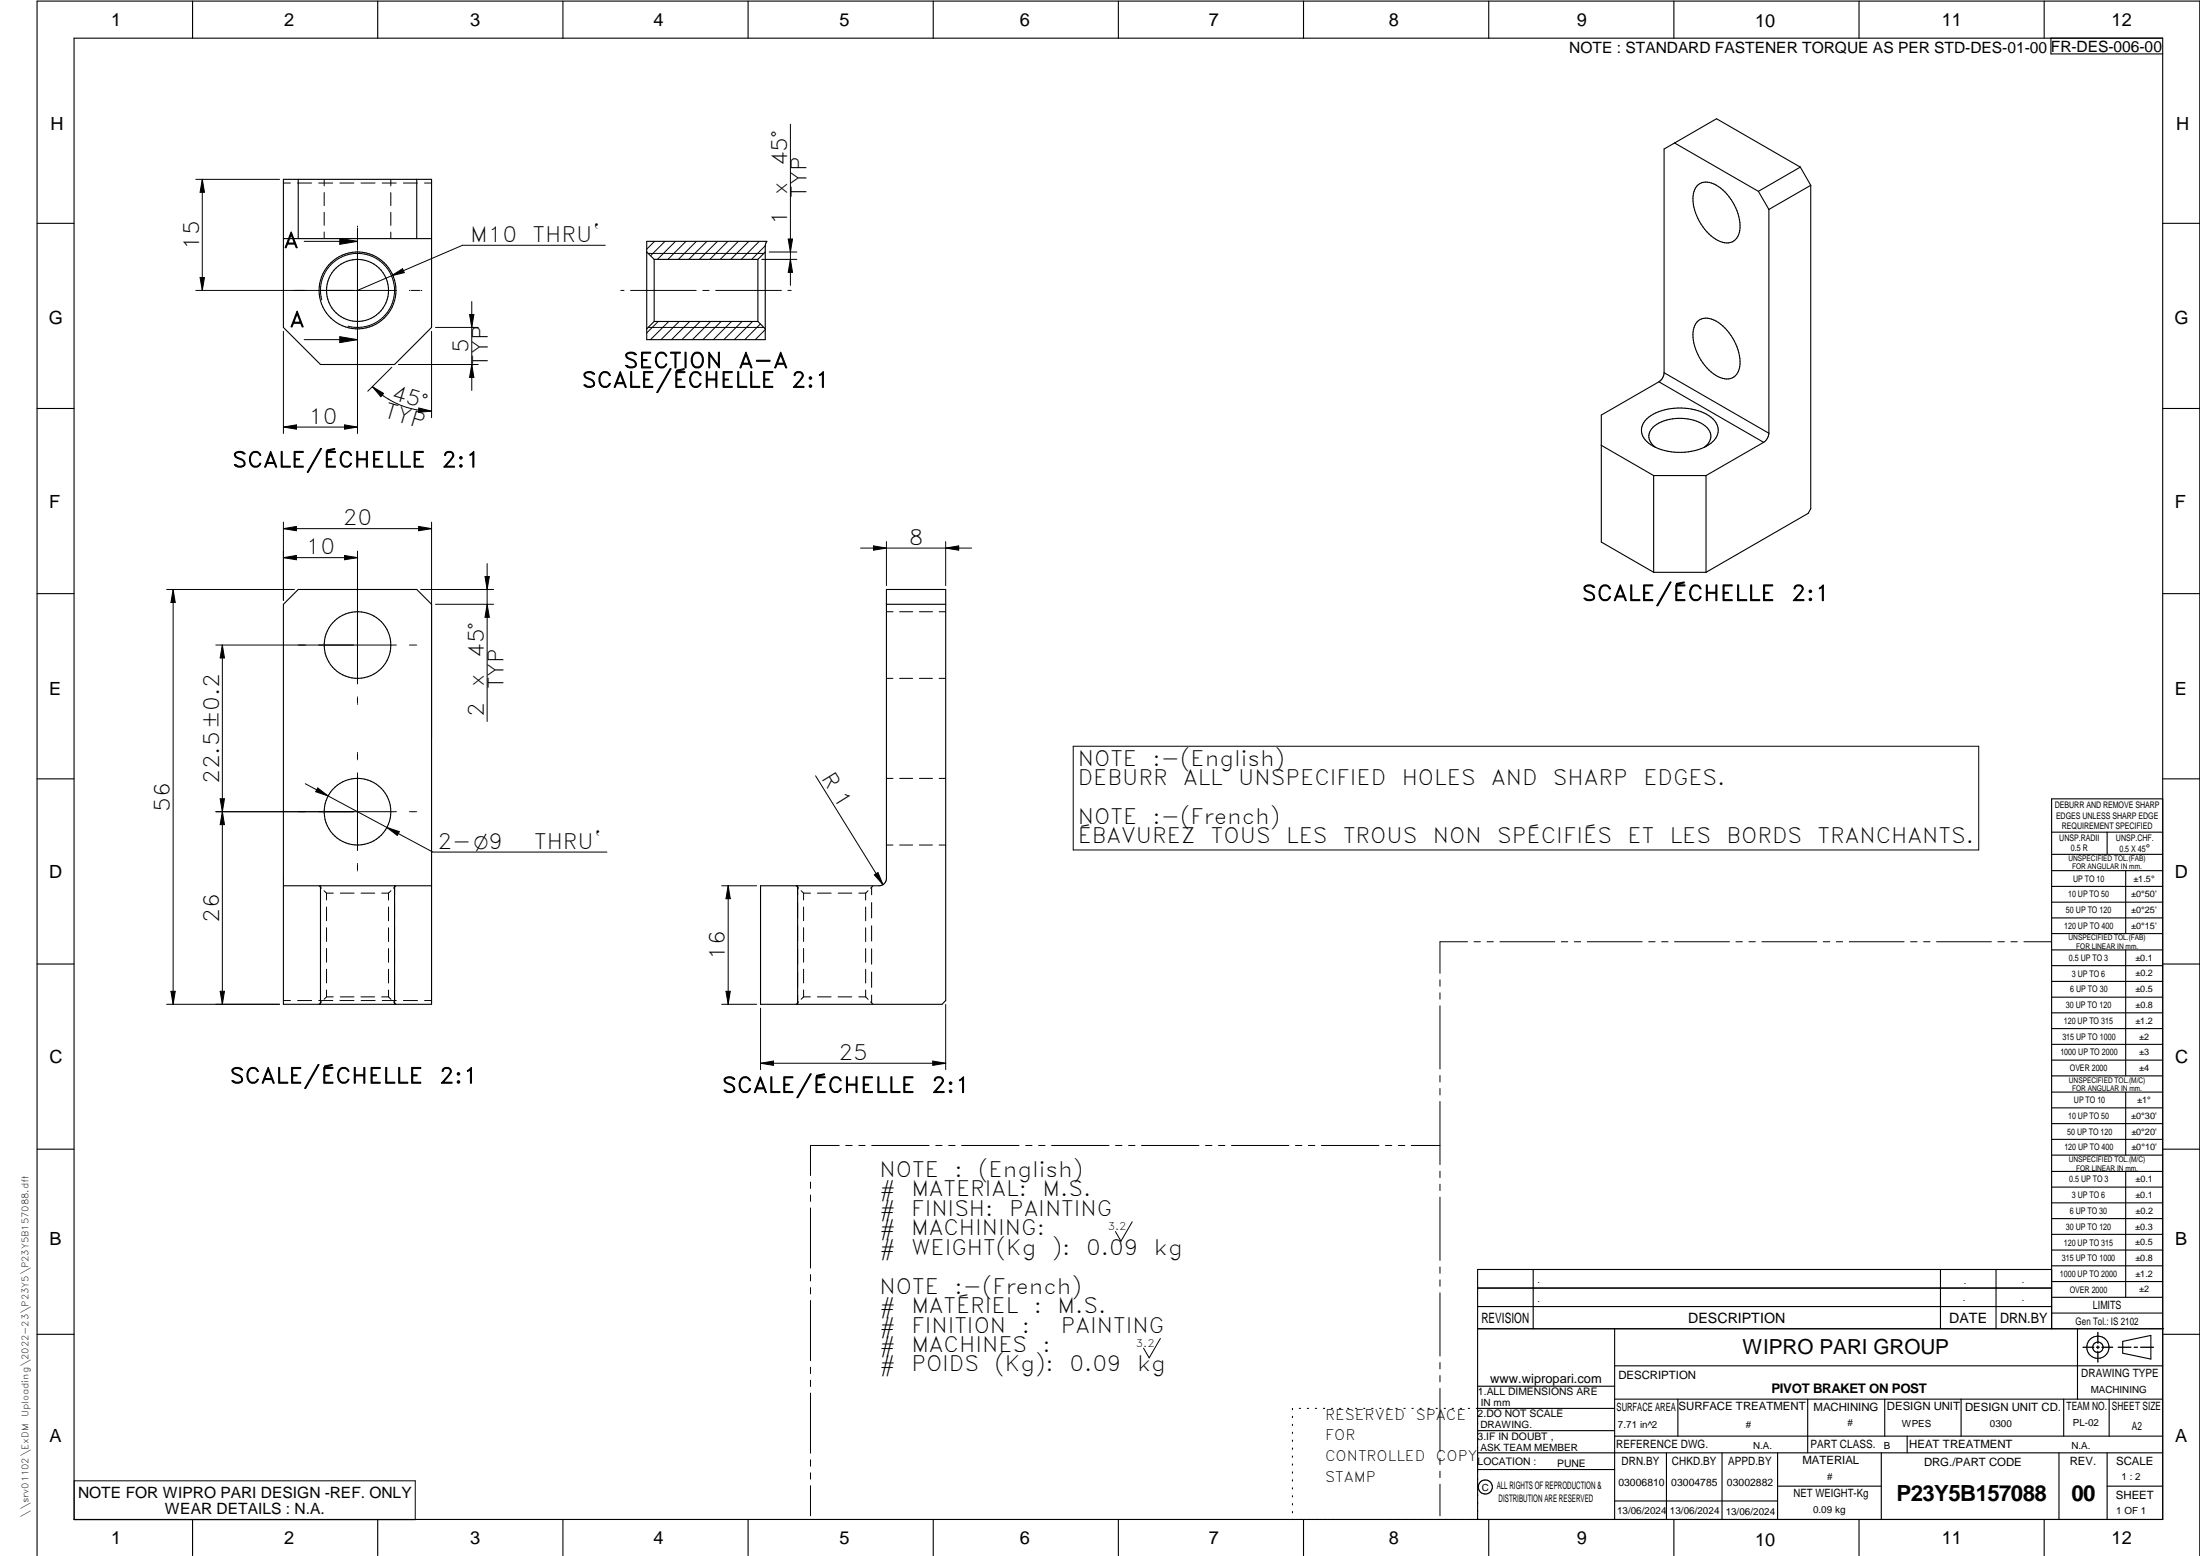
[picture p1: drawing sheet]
<svg xmlns="http://www.w3.org/2000/svg" width="594mm" height="420mm" viewBox="0 0 594 420" stroke-linecap="round" stroke-linejoin="round" font-family="sans-serif">
<g fill="none" stroke="#000" stroke-width=".3">
<path d="M20 10.3h564v400h-564zM52 .3v10M102 .3v10M152 .3v10M202 .3v10M252 .3v10M302 .3v10M352 .3v10M402 .3v10M452 .3v10M502 .3v10M552 .3v10"/>
<path d="M553.8 10.3v4.3h30.2M452.2 38.6l-2.8 1.6v60.4M452.2 38.6l11.3-6.5 22.6 13M452.2 38.6l22.6 13.1M76.5 48.4h40v40l-10 10h-20l-10-10zM80.5 48.4v16M112.5 48.4v16M458.2 50.2a4 4 0 0 1 5.2-.2 13.7 13.7 0 0 1 6.4 12.2 3.6 3.6 0 0 1-5.3 3 13.3 13.3 0 0 1-7.2-12.9l.4-1.2zM474.8 51.7l2.9 4.9M477.7 56.6v60.4M486.1 45.1l2.9 4.9M486.1 45.1l-11.3 6.6"/>
<path d="M489 50l-11.3 6.6M489 50v87.4l-.7 1.2-27.6 15.9M10 60.3h10M76.5 64.4h40M174.6 65.2h32.5l-.5 1.2v25.3h-32zM174.6 68.1l2.1 1.9M176.7 70h28M176.7 70v16.8M204.7 70v16.8M206.6 68.1l-1.9 1.9M584 60.3h10M176.7 86.8l-2.1 2"/>
<path d="M176.7 86.8h28M204.7 86.8l1.9 2M458.2 87a4 4 0 0 1 5.2-.3 13.7 13.7 0 0 1 6.4 12.2 3.7 3.7 0 0 1-5.9 2.8 13.5 13.5 0 0 1-6.6-12.7l.4-1.1zM10 110.3h10M444.7 113.1a15.3 15.3 0 0 1 15.4-1.6 5.4 5.4 0 0 1 3.8 5.2 6.8 6.8 0 0 1-5.4 4.7 15.7 15.7 0 0 1-13.3-1.7 4.1 4.1 0 0 1-.5-6.6zM448 103.1l-15.6 9v34.3l14.1 8.1M448 103.1l28.2 16.3M449.4 100.6a3.1 3.1 0 0 1-1.4 2.5M449.4 100.6l28.3 16.4M476.2 119.4l-15.5 9M477.7 117a3.2 3.2 0 0 1-1.5 2.4M584 110.3h10"/>
<path d="M432.4 120.2l14.1 8.2M446.5 128.4v26.1M446.5 128.4h14.2M447.1 120.8a3.5 3.5 0 0 1-1.9-3.2 3.5 3.5 0 0 1 2.2-3 12.3 12.3 0 0 1 13.6 .9 3.3 3.3 0 0 1-.8 5.3M460.7 128.4v26.1M239.4 159.2h16v111l-1 1h-49v-32h32a1.99 1.99 0 0 0 2-2zM446.5 154.5h14.2M10 160.3h10M76.5 163.2l4-4h32l4 4v108h-40zM239.4 163.2h16M584 160.3h10M10 210.3h10"/>
<path d="M584 215.7h-30v143.1M584 210.3h10M76.5 239.2h40M86.5 239.2v32M106.5 239.2v32M215.4 239.2v32M554 230.7h30M554 224.7h30M554 235.1h30M554 239.4h30M569 224.7v6M574 235.1v17"/>
<path d="M554 243.6h30M554 247.9h30M554 252.1h30M554 256.5h30M574 256.5v34M10 260.3h10M554 260.8h30M554 265h30M554 269.3h30M554 273.5h30M554 277.7h30M584 260.3h10"/>
<path d="M554 282h30M554 286.3h30M554 290.5h30M554 294.9h30M554 299.1h30M574 294.9v17M10 310.3h10M554 303.4h30M554 307.7h30M554 311.9h30M554 316.3h30M574 316.3v34"/>
<path d="M584 310.3h10M554 320.5h30M554 324.8h30M554 329.1h30M554 333.3h30M554 337.5h30M399 358.8h185.3M399 352.8h155M399 347.8h155M414 342.8v16M436 358.8v51.5M524 342.8v16"/>
<path d="M539 342.8v16M554 342.8h-155v67.5M554 341.8h30M554 346.1h30M554 350.3h30M554 354.6h30M561 358.8v19M10 360.3h10M399 374.3h37M436 368.8h148M436 377.8h148M453.1 377.8v10"/>
<path d="M488.1 377.8v14.5M508.9 377.8v10M529.6 377.8v10M557.3 377.8v10M569.5 377.8v10M573.2 362.2l7.6-1.6v6.4l-7.6-1.6zM584 360.3h10M349 380.3v.3M349 382.4v.4M349 384.6v.3M349 386.7v.4M349 388.9v.3"/>
<path d="M349 391v.4M349 393.2v.3M349 395.3v.3M349 397.4v.4M349 399.6v.3M350.9 380.3h.3M353 380.3h.3M355.2 380.3h.3M357.4 380.3h.3M359.6 380.3h.3M361.7 380.3h.3M363.9 380.3h.3"/>
<path d="M366.1 380.3h.3M368.3 380.3h.3M370.4 380.3h.3M372.6 380.3h.3M374.8 380.3h.3M376.9 380.3h.4M379.1 380.3h.3M381.3 380.3h.3M383.4 380.3h.4M385.6 380.3h.4M387.8 380.3h.3M390 380.3h.3"/>
<path d="M392.1 380.3h.4M394.3 380.3h.4M396.5 380.3h.3M399 396.8h37M399 392.3h185M399 386.3h37M436 387.8h148M436 380.3h-37.3M450 392.3v18M465 392.3v18M480 392.3v18M508 392.3v18"/>
<path d="M515 387.8v4.5M556 392.3v18M569 392.3v18M52 410.3v9.8M102 410.3v9.8M152 410.3v9.8M202 410.3v9.8M252 410.3v9.8M302 410.3v9.8M349 401.7v.4M349 403.9v.3M349 406v.4"/>
<path d="M349 408.2v.3M352 410.3v9.8M402 410.3v9.8M436 405.3h44M452 410.3v9.8M480 401.3h28M502 410.3v9.8M552 410.3v9.8M569 401.3h15M10 420.1v-419.8h584v419.8"/>
<circle cx="96.5" cy="78.4" r="10.4"/>
<circle cx="96.5" cy="78.4" r="8.4"/>
<circle cx="96.5" cy="174.2" r="9"/>
<circle cx="96.5" cy="219.2" r="9"/>
<circle cx="566.5" cy="363.8" r="1.4"/>
<circle cx="566.5" cy="363.8" r="3"/>
<circle cx="401.1" cy="401.5" r="1.91"/>
</g>
<g fill="none" stroke="#000" stroke-width=".27">
<path d="M213.4 33.5v43.5M52.9 48.4h22.6M54.6 48.4l.6 3.5h-1.2zM54.6 48.4v30M76.5 49.4h1.9M80.3 49.4h3.8M86.1 49.4h3.7M87.5 48.4v1.8M87.5 52v3.5M87.5 57.3v3.6M91.8 49.4h3.8M97.5 49.4h3.8"/>
<path d="M103.2 49.4h3.8M105.5 48.4v1.8M105.5 52v3.5M105.5 57.3v3.6M108.9 49.4h3.8M114.6 49.4h1.9M54 74.9h1.2l-.6 3.5zM82.1 65.2h14.4M87.5 62.7v1.7M91.8 64.4l4.7 .8-4.7 .8zM96.5 61v.2M96.5 61.5v6.1"/>
<path d="M96.5 67.8v49.3M105.5 62.7v1.7M105.7 74.5l3-1.9 .5 1zM107 78.4h-54.1M110.5 78.4h.2M111 78.4h2.4M113.8 78.4h.1M163.4 66.2h-38.5l-28.4 12.2M167.6 78.4h.9M170.3 78.4h17.7M175 68.4h31.3M176.8 65.2l-2.2 2.1"/>
<path d="M179.6 65.2l-3.9 3.9M182.4 65.2l-4.9 4.8M185.2 65.2l-4.8 4.8M188.1 65.2l-4.9 4.8M189.8 78.4h1.7M190.9 65.2l-4.9 4.8M193.3 78.4h17.7M193.7 65.2l-4.9 4.8M196.5 65.2l-4.8 4.8M199.4 65.2l-4.9 4.8M202.2 65.2l-4.9 4.8M205 65.2l-4.8 4.8"/>
<path d="M205.7 70h9.5M206.6 66.4l-3.6 3.6M207.7 68.1h7.5M212.8 78.4h.8M212.8 64.5h1.2l-.6 3.6zM213.4 70l.6 3.6h-1.2zM76.5 89.5v27.6M82.1 91.7h14.4M86.9 81a10 10 0 0 1 8.8-12.5 10 10 0 0 1 10.8 10.8 10 10 0 0 1-12.5 8.8M91.8 90.9l4.7 .8-4.7 .8zM105.8 99.2l-6.5 6.4M107.6 98.4h21.5"/>
<path d="M116.5 89.5v23.3M117.6 88.4h11.5M126.8 84.9h1.2l-.6 3.5zM127.4 98.4l.6 3.5h-1.2zM127.4 81.4v24M175 88.4h31.3M177.8 86.8l-3.2 3.1M180.6 86.8l-4.9 4.9M183.4 86.8l-4.9 4.9M186.2 86.8l-4.9 4.9M189.1 86.8l-5 4.9M191.9 86.8l-4.9 4.9"/>
<path d="M194.7 86.8l-4.9 4.9M197.5 86.8l-4.9 4.9M200.4 86.8l-4.9 4.9M203.2 86.8l-4.9 4.9M205.3 87.5l-4.2 4.2M206.6 89l-2.6 2.7M76.5 115.3l3.5-.6v1.2zM76.5 115.3h20M93 114.7l3.5 .6-3.5 .6zM100.6 104.4a22.7 22.7 0 0 0 15.9 6.6M100.6 104.4l3 1.8-.8 .9zM113.1 110.2l3.4 .8-3.5 .3z"/>
<path d="M45 159.2h34.5M46.8 159.2v112M46.8 159.2l.5 3.5h-1.1zM76.5 141v21.1M76.5 142.7l3.5-.5v1.1zM76.5 142.7h40M76.5 150.6h20M76.5 150.6l3.5-.6v1.2zM93 150l3.5 .6-3.5 .6zM96.5 148.8v35.9M113 142.2l3.5 .5-3.5 .6zM113.6 159.2h19.7"/>
<path d="M116.5 141v58.1M131 155.7h1.1l-.6 3.5zM131.5 152.2v42.6M232.4 148h30M235.9 147.4l3.5 .6-3.5 .6zM239.4 146.2v11.9M255.4 146.2v11.9M255.4 148l3.5-.6v1.2zM58.3 174.2h48.7M60 174.2v97M60 174.2l.6 3.5h-1.1zM110.5 174.2h.1"/>
<path d="M110.8 174.2h1.4M112.5 174.2h.1M117.6 163.2h15.7M131.5 163.2l.6 3.5h-1.1zM239.4 165.2h1.7M242.9 165.2h3.6M248.3 165.2h3.5M253.6 165.2h1.8M96.5 188.2v.1M96.5 188.4v1.5M96.5 190.1v.1M239.4 183.2h1.7"/>
<path d="M242.9 183.2h3.6M248.3 183.2h3.5M253.6 183.2h1.8M58.3 219.2h48.7M59.5 215.7h1.1l-.6 3.5zM60 219.2l.6 3.5h-1.1zM82.4 211.6l34.5 18.5h47M85.8 212.8l2.8 2.1-3.3-1.1zM96.5 203.2v.1M96.5 203.5v1.4M96.5 205.1v.1M96.5 208.7v21"/>
<path d="M110.5 219.2h.1M110.8 219.2h1.4M112.5 219.2h.1M220.2 209.5l18.2 29.4M239.4 210.2h1.7M242.9 210.2h3.6M248.3 210.2h3.5M253.6 210.2h1.8M289.8 201.5h244.5v28h-244.5zM86.2 239.2l.6 .6M86.5 239.6v2M96.5 233.2v.1"/>
<path d="M96.5 233.4v1.5M96.5 235.1v.1M104.5 223.4l3.3 1.2-.5 1zM106.5 239.6v2M106.9 239.2l-.7 .6M194.9 239.2h9.4M196.6 239.2v32M196.6 239.2l.6 3.5h-1.2zM215 239.2l.7 .6M215.4 239.6v2M235.4 239.6v2M235.7 239.2l-.6 .6"/>
<path d="M236.1 236.2l1-.6 1.3 3.3zM239.4 228.2h1.7M242.9 228.2h3.6M248.3 228.2h3.5M253.6 228.2h1.8M86.5 243.7v4.2M86.5 250v4.1M86.5 256.2v4.2M87.5 240.5l.7 .7M88.2 241.2v1.8M88.2 244.9v3.7M88.2 250.5v3.7"/>
<path d="M88.2 256.1v3.7M88.2 241.2h1.8M91.9 241.2h3.7M97.5 241.2h3.7M103.1 241.2h1.8M104.9 241.2v1.8M104.9 244.9v3.7M104.9 250.5v3.8M104.9 256.1v3.7M105.6 240.5l-.7 .7M106.5 243.7v4.2M106.5 250v4.1"/>
<path d="M106.5 256.2v4.2M215.4 243.7v4.2M215.4 250v4.1M215.4 256.2v4.2M216.3 240.5l.7 .7M217 241.2h1.9M217 241.2v1.8M217 244.9v3.7M217 250.5v3.7M217 256.1v3.7M220.7 241.2h3.7M226.3 241.2h3.7"/>
<path d="M231.9 241.2h1.9M233.8 241.2v1.8M233.8 244.9v3.7M233.8 250.5v3.8M233.8 256.1v3.7M234.4 240.5l-.6 .7M235.4 243.7v4.2M235.4 250v4.1M235.4 256.2v4.2M396.3 254.3h-7.5v8.5M398 254.3h1.8M401.5 254.3h1.8"/>
<path d="M405 254.3h14.9M421.6 254.3h1.7M425.1 254.3h1.7M428.6 254.3h14.8M445.2 254.3h1.7M448.7 254.3h1.7M452.2 254.3h14.8M468.8 254.3h1.7M472.3 254.3h1.7M475.8 254.3h14.8M492.4 254.3h1.7M495.9 254.3h1.7"/>
<path d="M499.4 254.3h14.8M515.9 254.3h1.8M519.4 254.3h1.8M522.9 254.3h14.9M539.5 254.3h1.7M543 254.3h1.7M546.5 254.3h7.4M45 271.2h30.5M46.2 267.7h1.1l-.5 3.5zM59.5 267.7h1.1l-.6 3.5zM76.5 270.2h1.9M80.4 270.2h3.8"/>
<path d="M86.1 270.2h3.8M86.5 262.5v4.1M86.5 268.7v2.1M86.8 270.5l-.6 .7M88.2 261.7v3.7M88.2 267.3v1.9M88.2 269.2h1.8M88.2 269.2l-.7 .6M91.8 270.2h3.8M91.9 269.2h3.7M97.5 269.2h3.7M97.5 270.2h3.8"/>
<path d="M103.1 269.2h1.8M103.2 270.2h3.8M104.9 261.7v3.8M104.9 267.3v1.9M104.9 269.2l.7 .7M106.3 270.5l.6 .7M106.5 262.5v4.1M106.5 268.7v2.1M108.9 270.2h3.8M114.7 270.2h1.8M194.9 271.2h9.4M196 267.7h1.2l-.6 3.5z"/>
<path d="M205.4 272.2v16.6M215.4 262.5v4.1M215.4 268.7v2.1M215.7 270.5l-.7 .7M217 269.2h1.8M217 261.7v3.7M217 267.3v1.9M217 269.2l-.7 .6M220.7 269.2h3.7M226.3 269.2h3.7M231.9 269.2h1.9M233.8 269.2l.6 .7"/>
<path d="M233.8 261.7v3.8M233.8 267.3v1.9M235.1 270.5l.6 .7M235.4 262.5v4.1M235.4 268.7v2.1M255.4 271.2v17.6M388.8 264.6v1.7M388.8 268.1v1.7M388.8 271.6v17M205.4 287.1l3.5-.6v1.2zM205.4 287.1h50M251.9 286.5l3.5 .6-3.5 .6z"/>
<path d="M388.8 290.4v1.8M388.8 293.9v1.8M388.8 297.4v17.1M218.9 319.2v1.7M226.6 309.3h-7.7v8.1M228.4 309.3h1.7M231.9 309.3h1.7M235.4 309.3h15.5M252.7 309.3h1.7M256.2 309.3h1.7M259.7 309.3h15.5M277 309.3h1.7"/>
<path d="M280.5 309.3h1.7M284 309.3h15.5M301.2 309.3h1.8M304.8 309.3h1.7M308.2 309.3h15.6M325.5 309.3h1.8M329 309.3h1.8M332.5 309.3h15.6M349.8 309.3h1.8M353.3 309.3h1.7M356.8 309.3h15.5M374.1 309.3h1.7"/>
<path d="M377.6 309.3h1.7M381.1 309.3h7.7M388.8 316.3v1.7M388.8 319.8v1.7M218.9 322.7v1.7M218.9 326.2v16.2M305.7 329.9l-3 5.3-1.5-2.7M388.8 323.3v17M218.9 344.2v1.7M218.9 347.7v1.7M218.9 351.2v16.2M388.8 342.1v1.7"/>
<path d="M388.8 345.6v1.7M388.8 349.1v17.1M218.9 369.2v1.7M218.9 372.7v1.7M218.9 376.2v16.2M313.3 361.4l-3 5.3-1.5-2.7M388.8 367.9v1.8M388.8 371.4v1.7M388.8 374.9v17.1M20 399.9h92.1v10.5h-92.1zM218.9 394.2v1.7M218.9 397.7v1.7"/>
<path d="M388.8 393.8v1.7M388.8 397.3v1.7M218.9 401.2v8.1M388.8 400.8v8.5"/>
</g>
<path d="M566.5 359.8v2.9M562.5 363.8h2.9M566.1 363.8h.8M566.5 363.5v.7M566.5 364.9v2.9M567.6 363.8h2.9M572 363.8h3.4M576.3 363.8h.9M578.1 363.8h3.4" fill="none" stroke="#000" stroke-width=".36"/>
<g fill="#000">
<path d="M54.6 48.4l.6 3.5h-1.2zM54 74.9h1.2l-.6 3.5zM91.8 64.4l4.7 .8-4.7 .8zM105.7 74.5l3-1.9 .5 1zM213.4 70l.6 3.6h-1.2zM212.8 64.5h1.2l-.6 3.6zM91.8 90.9l4.7 .8-4.7 .8zM126.8 84.9h1.2l-.6 3.5zM76.5 115.3l3.5-.6v1.2zM93 114.7l3.5 .6-3.5 .6zM100.6 104.4l3 1.8-.8 .9zM113.1 110.2l3.4 .8-3.5 .3z"/>
<path d="M127.4 98.4l.6 3.5h-1.2zM76.5 142.7l3.5-.5v1.1zM76.5 150.6l3.5-.6v1.2zM93 150l3.5 .6-3.5 .6zM113 142.2l3.5 .5-3.5 .6zM131 155.7h1.1l-.6 3.5zM235.9 147.4l3.5 .6-3.5 .6zM255.4 148l3.5-.6v1.2zM46.8 159.2l.5 3.5h-1.1zM60 174.2l.6 3.5h-1.1zM131.5 163.2l.6 3.5h-1.1zM59.5 215.7h1.1l-.6 3.5z"/>
<path d="M85.8 212.8l2.8 2.1-3.3-1.1zM60 219.2l.6 3.5h-1.1zM104.5 223.4l3.3 1.2-.5 1zM236.1 236.2l1-.6 1.3 3.3zM196.6 239.2l.6 3.5h-1.2zM46.2 267.7h1.1l-.5 3.5zM59.5 267.7h1.1l-.6 3.5zM196 267.7h1.2l-.6 3.5zM205.4 287.1l3.5-.6v1.2zM251.9 286.5l3.5 .6-3.5 .6z"/>
</g>
<g font-size="6">
<text x="512.1" y="405.2">P23Y5B157088</text>
<text x="559.4" y="405.2">00</text>
</g>
<g font-size="5.7">
<text x="212.5" y="44.9" transform="rotate(-90 212.5 44.9)">45°</text>
<text x="212.5" y="52.7" transform="rotate(-90 212.5 52.7)">x</text>
<text x="217.8" y="53.4" transform="rotate(-90 217.8 53.4)">TYP</text>
<text x="127" y="65.3">M10</text>
<text x="143.8" y="65.3">THRU`</text>
<text x="212.5" y="60.8" transform="rotate(-90 212.5 60.8)">1</text>
<text x="53.8" y="67.4" transform="rotate(-90 53.8 67.4)">15</text>
<text x="76.6" y="66.9">A</text>
<text x="78.2" y="88.3">A</text>
<text x="126.5" y="95.4" transform="rotate(-90 126.5 95.4)">5</text>
<text x="131.8" y="99" transform="rotate(-90 131.8 99)">TYP</text>
<text x="168.4" y="99.4">SECTION</text>
<text x="199.4" y="99.4">A-A</text>
<text x="105.4" y="107.8" transform="rotate(17 105.4 107.8)">45°</text>
<text x="157.1" y="104.6">SCALE/ÉCHELLE</text>
<text x="213.7" y="104.6">2:1</text>
<text x="103.4" y="112.6" transform="rotate(17 103.4 112.6)">TYP</text>
<text x="83.3" y="114.4">10</text>
<text x="62.7" y="126.2">SCALE/ÉCHELLE</text>
<text x="119.3" y="126.2">2:1</text>
<text x="92.6" y="141.9">20</text>
<text x="82.6" y="149.7">10</text>
<text x="245.4" y="147.1">8</text>
<text x="427.2" y="162.2">SCALE/ÉCHELLE</text>
<text x="483.7" y="162.2">2:1</text>
<text x="130.7" y="177.7" transform="rotate(-90 130.7 177.7)">45°</text>
<text x="130.7" y="185.5" transform="rotate(-90 130.7 185.5)">x</text>
<text x="135.9" y="186.1" transform="rotate(-90 135.9 186.1)">TYP</text>
<text x="130.7" y="193.6" transform="rotate(-90 130.7 193.6)">2</text>
<text x="291" y="206.8">NOTE</text>
<text x="311.2" y="206.8">:-(English)</text>
<text x="59.2" y="211.6" transform="rotate(-90 59.2 211.6)">22.5±0.2</text>
<text x="221.6" y="210.1" transform="rotate(58 221.6 210.1)">R 1</text>
<text x="291" y="212">DEBURR</text>
<text x="319.5" y="212">ALL</text>
<text x="334.4" y="212">UNSPECIFIED</text>
<text x="378.5" y="212">HOLES</text>
<text x="402.7" y="212">AND</text>
<text x="419.3" y="212">SHARP</text>
<text x="443.8" y="212">EDGES.</text>
<text x="45.9" y="219.1" transform="rotate(-90 45.9 219.1)">56</text>
<text x="291" y="222.5">NOTE</text>
<text x="291" y="227.8">ÉBAVUREZ</text>
<text x="311.3" y="222.5">:-(French)</text>
<text x="327" y="227.8">TOUS</text>
<text x="347.3" y="227.8">LES</text>
<text x="362.7" y="227.8">TROUS</text>
<text x="387" y="227.8">NON</text>
<text x="404.3" y="227.8">SPÉCIFIÉS</text>
<text x="439.5" y="227.8">ET</text>
<text x="450.9" y="227.8">LES</text>
<text x="466.2" y="227.8">BORDS</text>
<text x="490.8" y="227.8">TRANCHANTS.</text>
<text x="118.1" y="229.2">2-O9</text>
<text x="144.3" y="229.2">THRU`</text>
<text x="59.2" y="249.1" transform="rotate(-90 59.2 249.1)">26</text>
<text x="195.7" y="259.1" transform="rotate(-90 195.7 259.1)">16</text>
<text x="226.4" y="286.2">25</text>
<text x="62.1" y="292.5">SCALE/ÉCHELLE</text>
<text x="118.6" y="292.5">2:1</text>
<text x="195" y="295">SCALE/ÉCHELLE</text>
<text x="251.5" y="295">2:1</text>
<text x="237.5" y="317.8">NOTE</text>
<text x="257.7" y="317.8">:</text>
<text x="264.2" y="317.8">(English)</text>
<text x="237.5" y="323.1">#</text>
<text x="246.1" y="323.1">MATERIAL:</text>
<text x="281.5" y="323.1">M.S.</text>
<text x="237.5" y="328.3">#</text>
<text x="246.1" y="328.3">FINISH:</text>
<text x="272.5" y="328.3">PAINTING</text>
<text x="237.5" y="333.6">#</text>
<text x="246.1" y="333.6">MACHINING:</text>
<text x="237.5" y="338.8">#</text>
<text x="246.1" y="338.8">WEIGHT(Kg</text>
<text x="284" y="338.8">):</text>
<text x="293.3" y="338.8">0.09</text>
<text x="311.6" y="338.8">kg</text>
<text x="237.5" y="349.3">NOTE</text>
<text x="257.7" y="349.3">:-(French)</text>
<text x="237.5" y="354.6">#</text>
<text x="237.5" y="359.8">#</text>
<text x="246.1" y="354.6">MATÉRIEL</text>
<text x="246.1" y="359.8">FINITION</text>
<text x="275.9" y="359.8">:</text>
<text x="279.2" y="354.6">:</text>
<text x="285.6" y="354.6">M.S.</text>
<text x="286.5" y="359.8">PAINTING</text>
<text x="237.5" y="365.1">#</text>
<text x="246.1" y="365.1">MACHINES</text>
<text x="281.6" y="365.1">:</text>
<text x="237.5" y="370.3">#</text>
<text x="246.1" y="370.3">POIDS</text>
<text x="268.6" y="370.3">(Kg):</text>
<text x="288.8" y="370.3">0.09</text>
<text x="307.1" y="370.3">kg</text>
</g>
<text font-size="5.6" x="470.5" y="365.5">WIPRO PARI GROUP</text>
<g font-size="4.9">
<text x="30" y="7">1</text>
<text x="76.7" y="7">2</text>
<text x="127" y="7">3</text>
<text x="176.5" y="7">4</text>
<text x="226.7" y="7">5</text>
<text x="275.4" y="7">6</text>
<text x="326.4" y="7">7</text>
<text x="375" y="7">8</text>
<text x="425.8" y="7">9</text>
<text x="473.9" y="7.4">10</text>
<text x="524.3" y="7">11</text>
<text x="570.2" y="7">12</text>
<text x="13.6" y="35.2">H</text>
<text x="587.6" y="35.2">H</text>
<text x="13.2" y="87.5">G</text>
<text x="587.2" y="87.5">G</text>
<text x="13.3" y="137.1">F</text>
<text x="587.3" y="137.1">F</text>
<text x="13.3" y="187.6">E</text>
<text x="587.3" y="187.6">E</text>
<text x="13.3" y="237">D</text>
<text x="587.3" y="237">D</text>
<text x="13.4" y="287.1">C</text>
<text x="587.4" y="287.1">C</text>
<text x="13.4" y="336.3">B</text>
<text x="587.4" y="336.3">B</text>
<text x="13.4" y="389.3">A</text>
<text x="587.4" y="389.3">A</text>
<text x="30" y="417">1</text>
<text x="76.7" y="417">2</text>
<text x="127" y="417">3</text>
<text x="176.5" y="417">4</text>
<text x="226.7" y="417">5</text>
<text x="275.4" y="417">6</text>
<text x="326.4" y="417">7</text>
<text x="375" y="417">8</text>
<text x="425.8" y="417">9</text>
<text x="473.9" y="417.4">10</text>
<text x="524.3" y="417">11</text>
<text x="570.2" y="417">12</text>
</g>
<g font-size="4.2">
<text x="423.7" y="14.3">NOTE : STANDARD FASTENER TORQUE AS PER STD-DES-01-00</text>
<text x="553.8" y="14">FR-DES-006-00</text>
<text x="21.1" y="404.4">NOTE FOR WIPRO PARI DESIGN -REF. ONLY</text>
<text x="44.5" y="408.9">WEAR DETAILS : N.A.</text>
</g>
<g font-size="3.9">
<text x="357.8" y="383.4">RESERVED</text>
<text x="382.3" y="383.4">SPACE</text>
<text x="357.8" y="388.9">FOR</text>
<text x="357.8" y="394.5">CONTROLLED</text>
<text x="387.8" y="394.5">COPY</text>
<text x="357.8" y="400.1">STAMP</text>
</g>
<g font-size="3.8">
<text x="400.1" y="357.1">REVISION</text>
<text x="455.9" y="357.1">DESCRIPTION</text>
<text x="526.4" y="357.1">DATE</text>
<text x="540.1" y="357.1">DRN.BY</text>
</g>
<text font-size="3.6" x="478.3" y="376.2">PIVOT BRAKET ON POST</text>
<text font-size="3.5" x="402.4" y="373.3">www.wipropari.com</text>
<g font-size="3.1">
<text x="565.2" y="353.5">LIMITS</text>
<text x="562" y="371.7">DRAWING TYPE</text>
<text x="437" y="372.3">DESCRIPTION</text>
<text x="436.5" y="380.9">SURFACE AREA</text>
<text x="453.3" y="380.9">SURFACE TREATMENT</text>
<text x="489.7" y="380.9">MACHINING</text>
<text x="509.5" y="380.9">DESIGN UNIT</text>
<text x="530.6" y="380.9">DESIGN UNIT CD.</text>
<text x="558" y="380.7">TEAM NO.</text>
<text x="570.3" y="380.7">SHEET SIZE</text>
<text x="575.6" y="386.1">A2</text>
<text x="436.4" y="391.1">REFERENCE DWG.</text>
<text x="437.9" y="395.5">DRN.BY</text>
<text x="451.5" y="395.5">CHKD.BY</text>
<text x="466.6" y="395.5">APPD.BY</text>
<text x="486.7" y="395.4">MATERIAL</text>
<text x="488.9" y="391">PART CLASS.</text>
<text x="515.6" y="391">HEAT TREATMENT</text>
<text x="519.6" y="395.9">DRG./PART CODE</text>
<text x="558.9" y="395.6">REV.</text>
<text x="571.4" y="395.6">SCALE</text>
<text x="484.3" y="404.3">NET WEIGHT-Kg</text>
<text x="571.4" y="404.7">SHEET</text>
</g>
<text font-size="3" x="579.5" y="230.1">°</text>
<g font-size="2.8">
<text x="299.1" y="332.1">3.2</text>
<text x="560.5" y="357.7">Gen Tol.: IS 2102</text>
<text x="306.7" y="363.6">3.2</text>
<text x="399.1" y="376.7">1.ALL DIMENSIONS ARE</text>
<text x="399" y="382.7">2.DO NOT SCALE</text>
<text x="399" y="388.7">3.IF IN DOUBT ,</text>
<text x="399" y="395.5">LOCATION :</text>
<text x="420.5" y="396">PUNE</text>
<text x="437" y="401.3">03006810</text>
<text x="451.3" y="401.2">03004785</text>
<text x="466.3" y="401.3">03002882</text>
<text x="404.2" y="402">ALL RIGHTS OF REPRODUCTION &amp;</text>
<text x="404.7" y="405.4">DISTRIBUTION ARE RESERVED</text>
</g>
<g font-size="2.7">
<text x="564.6" y="376.2">MACHINING</text>
<text x="399.9" y="379.7">IN mm</text>
<text x="399.8" y="385.7">DRAWING.</text>
<text x="436.9" y="385.5">7.71 in^2</text>
<text x="471.4" y="385.6">#</text>
<text x="498.9" y="385.1">#</text>
<text x="513.6" y="385.3">WPES</text>
<text x="537.3" y="385.2">0300</text>
<text x="559.7" y="385.2">PL-02</text>
<text x="399.8" y="391.8">ASK TEAM MEMBER</text>
<text x="473.4" y="391.2">N.A.</text>
<text x="508.7" y="391.2">B</text>
<text x="559.4" y="391.2">N.A.</text>
<text x="493.4" y="399.6">#</text>
<text x="572.9" y="399.8">1 : 2</text>
<text x="400.1" y="402.5">C</text>
<text x="436.7" y="408.7">13/06/2024</text>
<text x="450.9" y="408.8">13/06/2024</text>
<text x="466" y="409">13/06/2024</text>
<text x="489.6" y="408.5">0.09 kg</text>
<text x="571.5" y="408.7">1 OF 1</text>
</g>
<g font-size="2.5">
<text x="559.2" y="229.9">0.5 R</text>
<text x="572.3" y="230.1">0.5 X 45</text>
<text x="559.4" y="323.5">3 UP TO 6</text>
<text x="558.9" y="327.8">6 UP TO 30</text>
<text x="557.8" y="332">30 UP TO 120</text>
<text x="415.2" y="346.4">.</text>
<text x="530.3" y="346.6">.</text>
<text x="545.9" y="346.4">.</text>
<text x="415.2" y="351.5">.</text>
<text x="530.1" y="351.3">.</text>
<text x="545.9" y="351.4">.</text>
</g>
<g font-size="2.4">
<text x="554.9" y="218.3">DEBURR AND REMOVE SHARP</text>
<text x="555.2" y="221.1">EDGES UNLESS SHARP EDGE</text>
<text x="556.1" y="227.2">UNSP.RADII</text>
<text x="556.8" y="223.8">REQUIREMENT SPECIFIED</text>
<text x="571.4" y="227">UNSP.CHF.</text>
<text x="559.8" y="238">UP TO 10</text>
<text x="576.1" y="238.1">±1.5°</text>
<text x="558.5" y="242.3">10 UP TO 50</text>
<text x="575.5" y="242.3">±0°50'</text>
<text x="557.4" y="250.8">120 UP TO 400</text>
<text x="557.9" y="246.5">50 UP TO 120</text>
<text x="575.5" y="250.8">±0°15'</text>
<text x="575.5" y="246.6">±0°25'</text>
<text x="558.7" y="259.4">0.5 UP TO 3</text>
<text x="559.5" y="263.7">3 UP TO 6</text>
<text x="576.6" y="259.4">±0.1</text>
<text x="576.6" y="263.7">±0.2</text>
<text x="559" y="268">6 UP TO 30</text>
<text x="576.6" y="268">±0.5</text>
<text x="557.9" y="272.2">30 UP TO 120</text>
<text x="576.6" y="272.2">±0.8</text>
<text x="556.9" y="280.7">315 UP TO 1000</text>
<text x="557.3" y="276.5">120 UP TO 315</text>
<text x="576.6" y="276.5">±1.2</text>
<text x="577.7" y="280.7">±2</text>
<text x="556.4" y="284.9">1000 UP TO 2000</text>
<text x="577.6" y="285">±3</text>
<text x="558.9" y="289.2">OVER 2000</text>
<text x="577.7" y="289.3">±4</text>
<text x="560" y="297.9">UP TO 10</text>
<text x="577.1" y="297.9">±1°</text>
<text x="558.5" y="302.1">10 UP TO 50</text>
<text x="575.5" y="302.2">±0°30'</text>
<text x="557.5" y="310.6">120 UP TO 400</text>
<text x="558.2" y="306.4">50 UP TO 120</text>
<text x="575.5" y="310.6">±0°10'</text>
<text x="575.5" y="306.4">±0°20'</text>
<text x="558.8" y="319.2">0.5 UP TO 3</text>
<text x="576.6" y="323.5">±0.1</text>
<text x="576.6" y="319.3">±0.1</text>
<text x="576.7" y="327.8">±0.2</text>
<text x="576.6" y="332">±0.3</text>
<text x="556.8" y="340.6">315 UP TO 1000</text>
<text x="557.3" y="336.3">120 UP TO 315</text>
<text x="576.6" y="336.3">±0.5</text>
<text x="576.6" y="340.6">±0.8</text>
<text x="556.2" y="344.8">1000 UP TO 2000</text>
<text x="576.6" y="344.8">±1.2</text>
<text x="558.9" y="349">OVER 2000</text>
<text x="577.7" y="349">±2</text>
<text x="7.7" y="382.7" transform="rotate(-90 7.7 382.7)">Uploading\2022-23\P23Y5\P23Y5B157088.dft</text>
<text x="7.7" y="409.9" transform="rotate(-90 7.7 409.9)">\\srv01102\ExDM</text>
</g>
<g font-size="2.1">
<text x="558.6" y="232.4">UNSPECIFIED TOL.(FAB)</text>
<text x="559.5" y="234.8">FOR ANGULAR IN mm.</text>
<text x="558.6" y="254">UNSPECIFIED TOL.(FAB)</text>
<text x="560.7" y="256.3">FOR LINEAR IN mm.</text>
<text x="558.7" y="292.4">UNSPECIFIED TOL.(M/C)</text>
<text x="559.6" y="294.7">FOR ANGULAR IN mm.</text>
<text x="558.7" y="313.8">UNSPECIFIED TOL.(M/C)</text>
<text x="560.6" y="316.2">FOR LINEAR IN mm.</text>
</g>
</svg>
